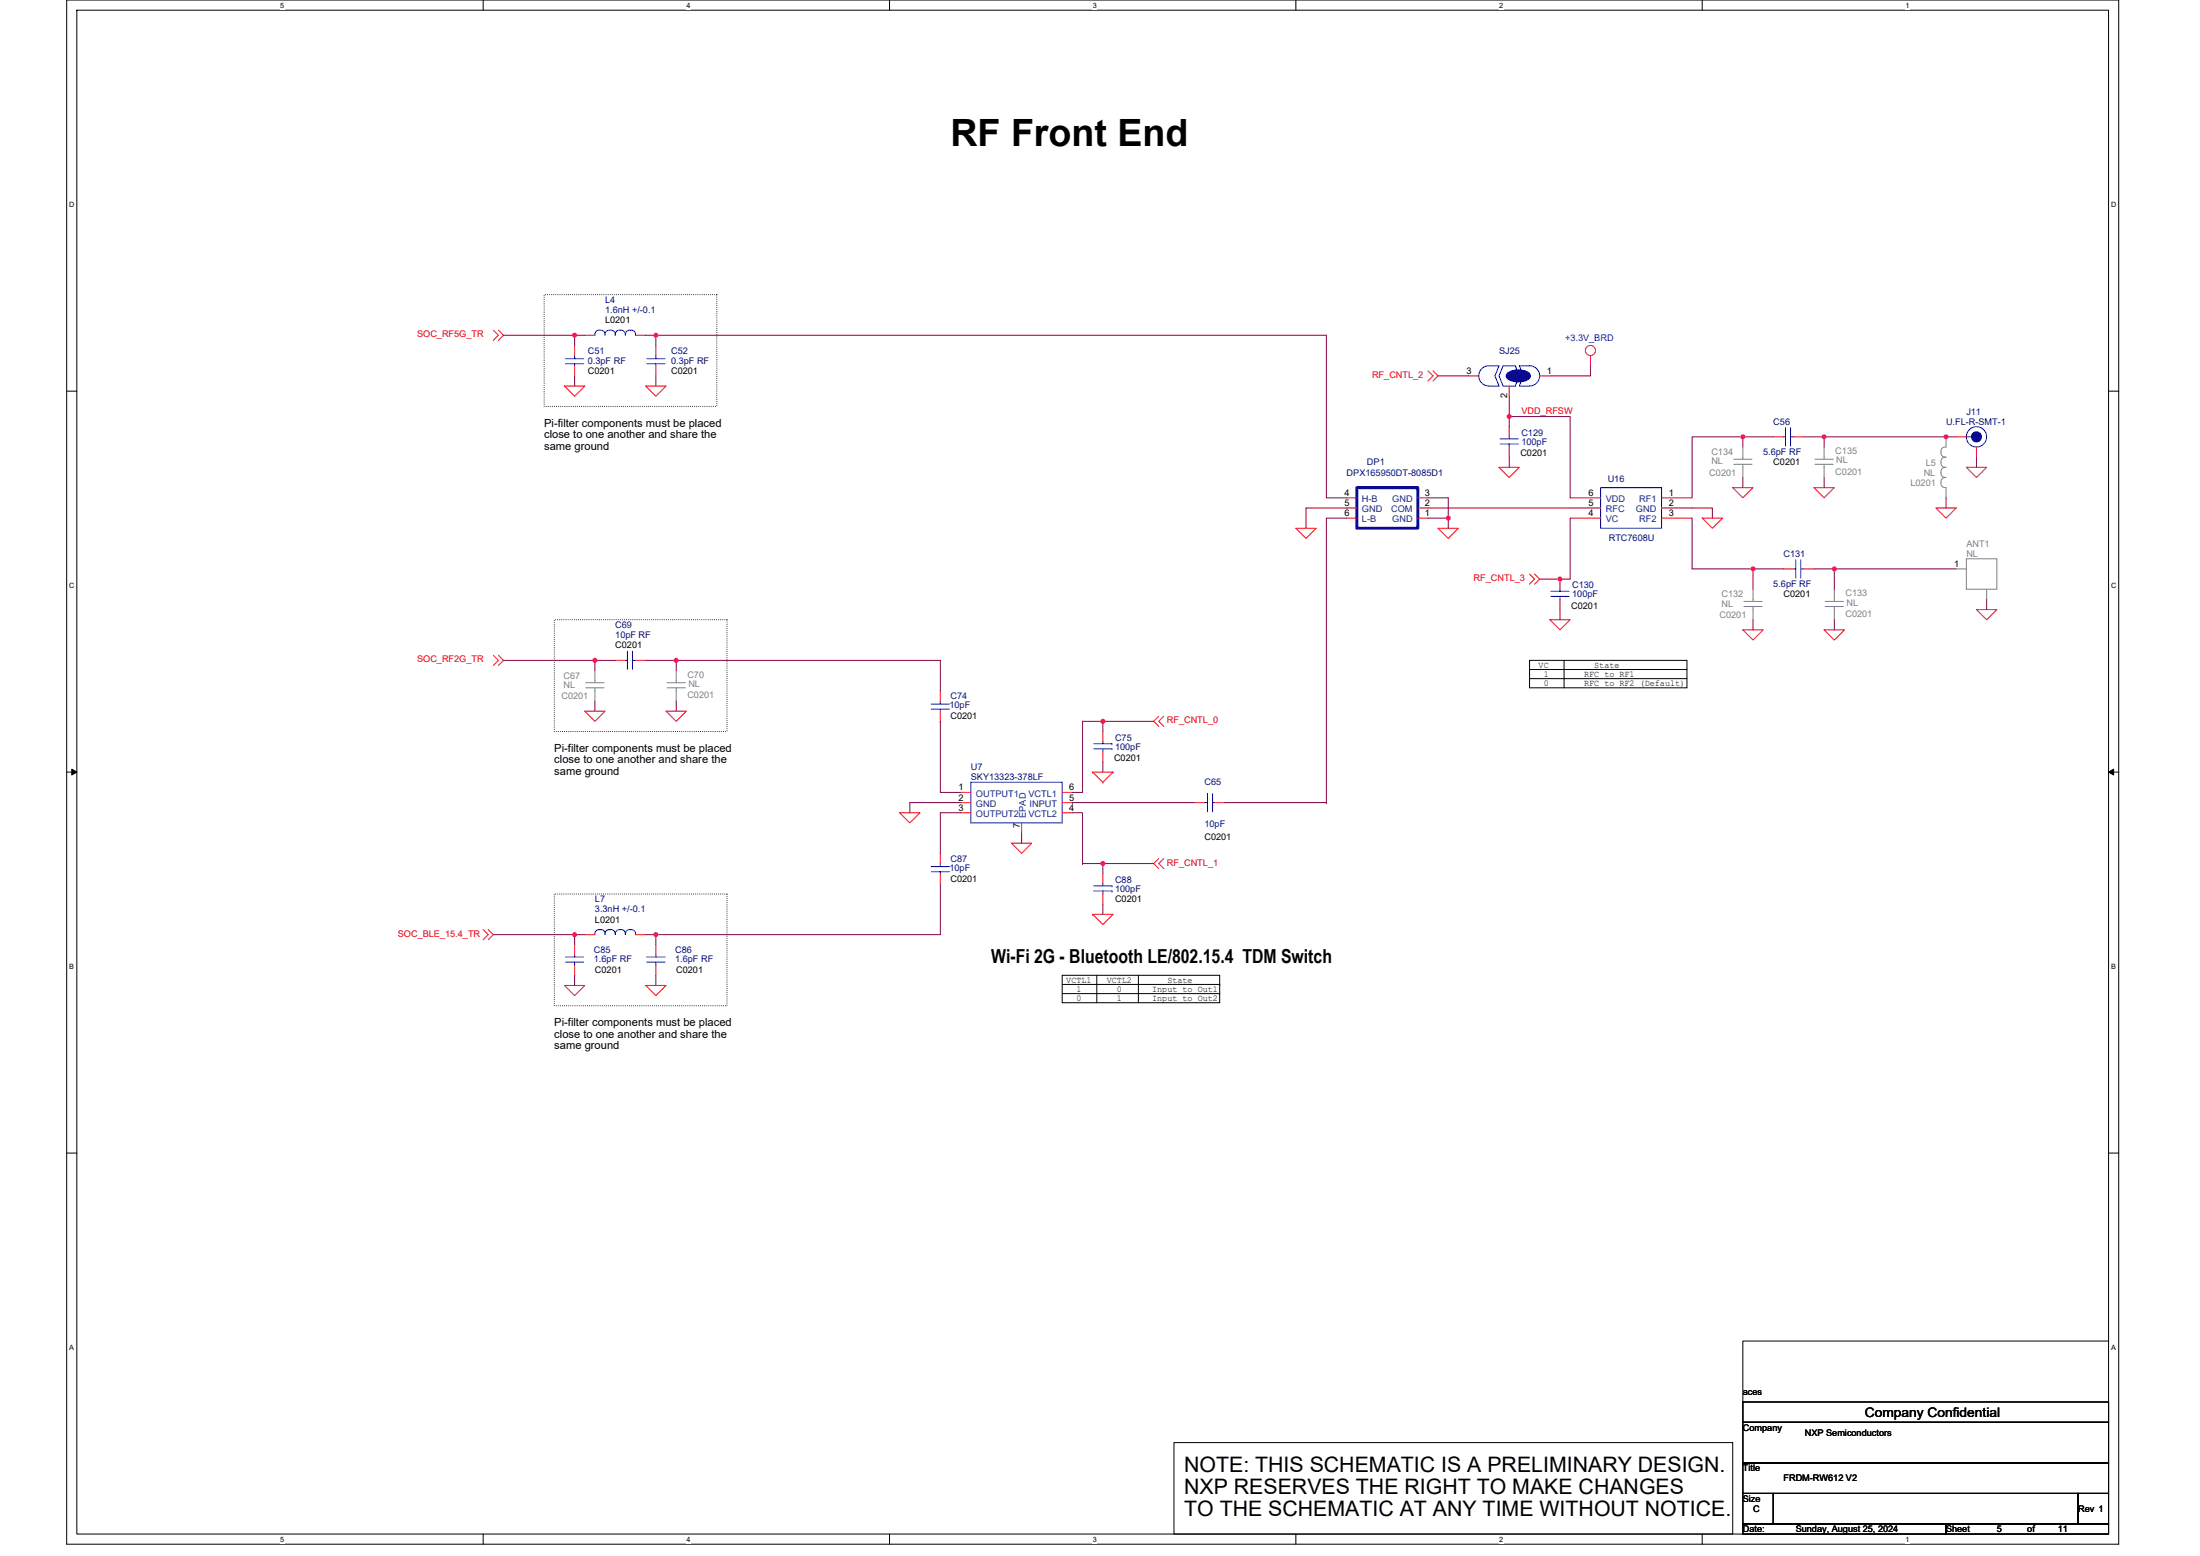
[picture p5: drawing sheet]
<svg xmlns="http://www.w3.org/2000/svg" width="594mm" height="420mm" viewBox="0 0 594 420" stroke-linecap="round" stroke-linejoin="round" font-family="sans-serif">
<path d="M18 0h554.1v417h-554.1zM20.7 2.8h548.7v411.4h-548.7z" fill="none" stroke="#000" stroke-width=".27"/>
<g fill="#fff">
<path d="M75.6 .3h1.1v2.2h-1.1z"/>
<path d="M75.6 414.5h1.1v2.2h-1.1z"/>
</g>
<path d="M130.5 0v2.8M130.5 414.2v2.8" fill="none" stroke="#000" stroke-width=".27"/>
<g fill="#fff">
<path d="M185.3 .3h1.1v2.2h-1.1z"/>
<path d="M185.3 414.5h1.1v2.2h-1.1z"/>
</g>
<path d="M240.2 0v2.8M240.2 414.2v2.8" fill="none" stroke="#000" stroke-width=".27"/>
<g fill="#fff">
<path d="M295.1 .3h1.1v2.2h-1.1z"/>
<path d="M295.1 414.5h1.1v2.2h-1.1z"/>
</g>
<path d="M349.9 0v2.8M349.9 414.2v2.8" fill="none" stroke="#000" stroke-width=".27"/>
<g fill="#fff">
<path d="M404.8 .3h1.1v2.2h-1.1z"/>
<path d="M404.8 414.5h1.1v2.2h-1.1z"/>
</g>
<path d="M459.7 0v2.8M459.7 414.2v2.8" fill="none" stroke="#000" stroke-width=".27"/>
<g fill="#fff">
<path d="M514.5 .3h1.1v2.2h-1.1z"/>
<path d="M514.5 414.5h1.1v2.2h-1.1z"/>
<path d="M18.7 54.2h1.4v2.2h-1.4z"/>
<path d="M570.1 54.2h1.4v2.2h-1.4z"/>
<path d="M18.7 157.1h1.4v2.1h-1.4z"/>
<path d="M570.1 157.1h1.4v2.1h-1.4z"/>
</g>
<path d="M18 105.6h2.7M569.4 105.6h2.7" fill="none" stroke="#000" stroke-width=".27"/>
<g fill="#fff">
<path d="M18.7 259.9h1.3v2.2h-1.3z"/>
<path d="M570.1 259.9h1.3v2.2h-1.3z"/>
</g>
<path d="M18 208.5h2.7M19.4 207.7l1.3 .8-1.3 .8zM569.4 208.5l1.4-.8v1.6zM569.4 208.5h2.7" fill="none" stroke="#000" stroke-width=".27"/>
<path d="M19.4 207.7l1.3 .8-1.3 .8zM569.4 208.5l1.4-.8v1.6z" fill="#000"/>
<g fill="#fff">
<path d="M18.7 362.8h1.3v2.2h-1.3z"/>
<path d="M570.1 362.8h1.3v2.2h-1.3z"/>
</g>
<g fill="none" stroke="#000" stroke-width=".27">
<path d="M413 178.3h42.5v7.4h-42.5zM422.4 178.3v7.4M413 180.8h42.5M413 183.3h42.5M286.8 265.8h42.6M286.8 268.3h42.6M286.8 263.4h42.6v7.4h-42.6zM296.2 263.4v7.4M307.4 263.4v7.4M329.4 265.8h.1M329.4 268.3h.1M18 311.4h2.7"/>
<path d="M569.4 311.4h2.7M470.6 378.6h98.8v5.5h-98.8zM569.4 362.1h-98.8v16.5M317 389.5h150.9v24.7h-150.9zM470.6 384.1h98.8v10.9h-98.8zM470.6 395h98.8v8.3h-98.8zM470.6 403.3h8.3v8.2h-8.3zM470.6 411.5h54.9v2.7h-54.9zM478.9 403.3h82.3v8.2h-82.3zM525.5 411.5h43.9v2.7h-43.9zM561.2 403.3h8.2v8.2h-8.2z"/>
</g>
<path d="M146.9 79.6h46.7v30.1h-46.7zM149.7 167.3h46.6v30.2h-46.6zM149.7 241.4h46.6v30.2h-46.6z" fill="none" stroke="#000" stroke-width=".27" stroke-dasharray="0 .5"/>
<g fill="none" stroke="#f00" stroke-width=".27">
<path d="M133.2 89.2l1.4 1.3-1.4 1.4M134.6 89.2l1.4 1.3-1.4 1.4M155.2 98.8v2.7M155.2 93.3v2.7M157.9 90.5h2.7M171.6 90.5h2.8M177.1 98.8v2.7M177.1 93.3v2.7M429.5 96v2.8M152.4 104.2h5.5l-2.7 2.8zM174.4 104.2h5.5l-2.8 2.8zM385.6 100.1l1.4 1.4-1.4 1.4"/>
<path d="M387 100.1l1.3 1.4-1.3 1.4M396.6 101.5h2.7M407.5 115.2v2.8M407.5 104.2v2.8M415.8 101.5h2.7M478.9 118h2.7M484.4 118h2.7M528.2 118h2.8M363.6 137.2h2.8M363.6 134.4h2.8M363.6 139.9h2.8M382.8 134.4h2.8"/>
<path d="M382.8 137.2h2.8M382.8 139.9h2.8M404.8 126.2h5.5l-2.8 2.7zM407.5 120.7v2.8M424 139.9h8.2M424 137.2h8.2M424 134.4h8.2M448.7 134.4h8.2M448.7 139.9h8.2M448.7 137.2h8.2M459.7 139.9h5.4l-2.7 2.8zM467.9 131.7h5.5l-2.8 2.7z"/>
<path d="M489.8 131.7h5.5l-2.7 2.7zM522.8 137.2h5.4l-2.7 2.7zM531 126.2h5.5l-2.8 2.7zM533.7 120.7v2.8M349.9 142.7h5.5l-2.7 2.7zM388.3 142.7h5.5l-2.7 2.7zM413 155l1.4 1.4-1.4 1.3M414.4 155l1.4 1.4-1.4 1.3M421.3 156.4v2.7M481.6 153.6h2.8M487.1 153.6h2.7M133.2 176.9l1.4 1.4-1.4 1.4"/>
<path d="M134.6 176.9l1.4 1.4-1.4 1.4M166.1 178.3h2.8M171.6 178.3h2.8M418.5 167.3h5.5l-2.7 2.8zM421.3 161.9v2.7M470.6 170.1h5.5l-2.7 2.7zM492.6 170.1h5.5l-2.8 2.7zM533.7 164.6h5.5l-2.7 2.7zM157.9 192h5.5l-2.8 2.8zM179.9 192h5.4l-2.7 2.8zM253.9 192v2.8M253.9 186.5v2.8"/>
<path d="M297.8 197.5v2.8M312.9 193.4l-1.4 1.4 1.4 1.4M314.3 193.4l-1.4 1.4 1.4 1.4M242.9 219.5h5.5l-2.7 2.7zM259.4 214h2.8M259.4 216.7h2.8M259.4 219.5h2.8M286.8 219.5h2.8M286.8 216.7h2.8M286.8 214h2.8M295.1 208.5h.1M295.1 208.5h5.4"/>
<path d="M295.1 208.5l2.7 2.7M297.8 211.2h.1M297.8 203v2.8M300.5 208.5h.1M300.5 208.5l-2.7 2.7M322.5 216.7h2.7M328 216.7h2.7M253.9 235.9v2.8M253.9 230.4v2.8M273.1 227.7h5.5l-2.7 2.7zM275.9 222.2v2.7M297.8 235.9v2.8"/>
<path d="M312.9 231.8l-1.4 1.4 1.4 1.3M314.3 231.8l-1.4 1.4 1.4 1.3M130.5 251l1.4 1.4-1.4 1.4M131.9 251l1.3 1.4-1.3 1.4M155.2 255.1v2.8M157.9 252.4h2.7M171.6 252.4h2.8M177.1 255.1v2.8M295.1 246.9h5.4l-2.7 2.7zM295.1 246.9h.1M297.8 241.4v2.8M152.4 266.1h5.5l-2.7 2.7z"/>
<path d="M155.2 260.6v2.8M174.4 266.1h5.5l-2.8 2.7zM177.1 260.6v2.8"/>
<circle cx="429.5" cy="94.6" r="1.37"/>
</g>
<g fill="#00f" stroke="#00f" stroke-width=".27">
<path d="M407 100.8a5.2 5.2 0 0 1 6 0 1.21 1.21 0 0 1 .1 1.3 1.21 1.21 0 0 1-1 .7 4.9 4.9 0 0 1-5.3-.9l-.1-.4z" fill-rule="evenodd"/>
<circle cx="533.7" cy="118" r="1.37"/>
</g>
<g fill="none" stroke="#00f" stroke-width=".27">
<path d="M152.7 96.8h4.9M152.7 98.2h4.9M155.2 98.2v.6M155.2 96v.8M160.7 90.5a1.35 1.35 0 0 1 1.3-1.3 1.35 1.35 0 0 1 1.4 1.2l-.1 .1M164.7 89.2a1.09 1.09 0 0 0-1.3 1.3M164.8 89.2a1.1 1.1 0 0 1 1.3 1.3M166.2 90.5a1.35 1.35 0 0 1 1.3-1.3 1.35 1.35 0 0 1 1.4 1.2l-.1 .1M168.9 90.5a1.35 1.35 0 0 1 1.3-1.3 1.35 1.35 0 0 1 1.4 1.2v.1M174.6 96.8h5M174.6 98.2h5M177.1 98.2v.6"/>
<path d="M177.1 96v.8M402 98.8a2.74 2.74 0 0 0-2.7 2.7 2.74 2.74 0 0 0 2.7 2.7M402.1 98.8h2.7l-1.1 2.7 1.1 2.7h-2.7M405.9 98.8h3.3l1.1 2.7-1.1 2.7h-3.3l-1.1-2.7zM410.3 98.8a5.4 5.4 0 0 1 4.4 .6 2.74 2.74 0 0 1 .9 3 2.74 2.74 0 0 1-2.6 1.8h-2.7l1.1-2.7zM405.1 119.9h4.9M405.1 118.5h4.9M407.5 118v.5M407.5 119.9v.8M481.6 118h.5M482.1 115.5v4.9M483.5 118h.9"/>
<path d="M483.5 115.5v4.9M531 118h2.7M432.2 131.7h16.5v11h-16.5zM418.8 159.7h4.9M421.3 159.1v.6M484.4 153.6h.5M484.9 151.2v4.9M486.3 153.6h.8M486.3 151.2v4.9M168.9 178.3h.5M169.4 175.9v4.9M170.8 178.3h.8"/>
<path d="M170.8 175.9v4.9M418.8 161h4.9M421.3 161v.9M251.5 190.1h4.9M251.5 191.5h4.9M253.9 191.5v.5M253.9 189.3v.8M262.2 211.2h24.6v11h-24.6zM295.3 202.2h5M295.3 200.8h5M297.8 200.3v.5M297.8 202.2v.8"/>
<path d="M300.3 202.2h.1M300.3 200.8h.1M325.2 216.7h.9M326.1 214.2v5M327.4 216.7h.6M327.4 214.2v5M251.5 234h4.9M251.5 235.4h4.9M253.9 235.4v.5M253.9 233.2v.8M295.3 239.2h5M297.8 238.7v.5"/>
<path d="M300.3 239.2h.1M152.7 259.8h4.9M152.7 258.4h4.9M155.2 257.9v.5M155.2 259.8v.8M163.3 252.4a1.35 1.35 0 0 0-1.2-1.4 1.35 1.35 0 0 0-1.4 1.2v.2M164.7 251a1.09 1.09 0 0 0-1.3 1.4M164.8 251a1.1 1.1 0 0 1 1.3 1.4M168.8 252.4a1.35 1.35 0 0 0-1.2-1.4 1.35 1.35 0 0 0-1.5 1.2l.1 .2M171.6 252.4a1.35 1.35 0 0 0-1.3-1.4 1.35 1.35 0 0 0-1.4 1.2v.2M174.6 259.8h5M174.6 258.4h5"/>
<path d="M177.1 257.9v.5M177.1 259.8v.8M295.3 240.6h5M297.8 240.6v.8M300.3 240.6h.1"/>
<circle cx="533.7" cy="118" r="2.74"/>
</g>
<g fill="none" stroke="#808080" stroke-width=".27">
<path d="M525.5 118v2.7M468.2 125.4h4.9M468.2 124h4.9M470.6 120.7v3.3M470.6 125.4v3.5M490.1 125.4h4.9M490.1 124h4.9M492.6 120.7v3.3M492.6 125.4v3.5M524.2 127.6a1.08 1.08 0 0 0 1.3 1.3M525.5 120.7a1.35 1.35 0 0 0-1.4 1.3 1.35 1.35 0 0 0 1.2 1.4h.2M525.5 123.5a1.35 1.35 0 0 0-1.4 1.3 1.35 1.35 0 0 0 1.2 1.4l.2-.1"/>
<path d="M525.5 126.2a1.09 1.09 0 0 0-1.3 1.4M525.5 129a1.35 1.35 0 0 0-1.4 1.2 1.35 1.35 0 0 0 1.2 1.5l.2-.1M525.5 131.7v2.7M473.4 159.1v3.3M495.3 159.1v3.3M528.2 153.6h2.8M531 150.9h8.2v8.2h-8.2zM536.5 159.1v2.8M470.9 163.8h4.9M470.9 162.4h4.9M473.4 163.8v3.5M492.8 163.8h5"/>
<path d="M492.8 162.4h5M495.3 163.8v3.5M158.2 185.7h4.9M158.2 184.4h4.9M160.6 181.1v3.3M160.6 185.7v3.6M180.1 185.7h5M180.1 184.4h5M182.6 181.1v3.3M182.6 185.7v3.6"/>
</g>
<path d="M366.4 131.7h16.4v11h-16.4z" fill="none" stroke="#00f" stroke-width=".81"/>
<g fill="none" stroke="#800040" stroke-width=".27">
<path d="M136 90.5h19.2M155.2 90.5h2.7M155.2 90.5v2.8M174.4 90.5h2.7M177.1 90.5v2.8M177.1 90.5h.1M177.1 90.5h181.1v43.9h5.4M429.5 98.8v2.7h-11M155.2 101.5v2.7M177.1 101.5v2.7M388.3 101.5h8.3M407.5 107v5.5"/>
<path d="M407.5 112.5h16.5v21.9M407.5 112.5v2.7M470.6 118h-13.7v16.4M478.9 118h-8.3v2.7M487.1 118h5.5M528.2 118h-35.6v2.7M363.6 137.2h-10.9v5.5M363.6 139.9h-5.4v76.8M385.6 137.2h38.4M385.6 134.4h5.5v5.5M385.6 139.9h5.5M391.1 139.9v2.8"/>
<path d="M407.5 123.5v2.7M424 139.9v16.5h-8.2M456.9 137.2h5.5v2.7M456.9 139.9v13.7h16.5M470.6 128.9v2.8M492.6 128.9v2.8M525.5 134.4v2.8M533.7 123.5v2.7M473.4 153.6h8.2M473.4 153.6v5.5M489.8 153.6h5.5M495.3 153.6v5.5"/>
<path d="M495.3 153.6h32.9M136 178.3h24.6M160.6 178.3v2.8M160.6 178.3h5.5M174.4 178.3h8.2M182.6 178.3v2.8M182.6 178.3h71.3v8.2M421.3 164.6v2.7M473.4 167.3v2.8M495.3 167.3v2.8M536.5 161.9v2.7M160.6 189.3v2.7"/>
<path d="M182.6 189.3v2.7M253.9 194.8h.1M253.9 194.8v19.2h5.5M292.3 194.8h.1M292.3 194.8v19.2h-2.7M292.3 194.8h5.5M297.8 194.8v2.7M297.8 194.8h13.7M259.4 219.5h-5.5v10.9M259.4 216.7h-13.7v2.8M289.6 216.7h.1M289.6 219.5h2.7v13.7"/>
<path d="M289.6 216.7h32.9M297.8 205.8v2.7M330.7 216.7h27.5M358.2 216.7h.1M253.9 238.7v13.7h-76.8M275.9 224.9v2.8M292.3 233.2h.1M292.3 233.2h5.5M297.8 233.2h13.7M297.8 233.2v2.7M133.2 252.4h22M155.2 252.4h2.7"/>
<path d="M155.2 252.4v2.7M174.4 252.4h2.7M177.1 252.4v2.7M297.8 244.2v2.7M155.2 263.4v2.7M177.1 263.4v2.7"/>
</g>
<g fill="#f0f" stroke="#f0f" stroke-width=".27">
<circle cx="177.1" cy="90.5" r=".54"/>
<circle cx="391.1" cy="139.9" r=".55"/>
<circle cx="160.6" cy="178.3" r=".55"/>
<circle cx="297.8" cy="194.8" r=".55"/>
<circle cx="297.8" cy="233.2" r=".55"/>
<circle cx="182.6" cy="178.3" r=".55"/>
<circle cx="155.2" cy="252.4" r=".55"/>
<circle cx="155.2" cy="90.5" r=".54"/>
<circle cx="177.1" cy="252.4" r=".54"/>
<circle cx="421.2" cy="156.4" r=".55"/>
<circle cx="407.5" cy="112.5" r=".55"/>
<circle cx="473.4" cy="153.6" r=".55"/>
<circle cx="495.3" cy="153.6" r=".54"/>
<circle cx="470.6" cy="118" r=".54"/>
<circle cx="492.6" cy="118" r=".54"/>
<circle cx="525.5" cy="118" r=".54"/>
</g>
<text font-size="10.1" x="256.7" y="39.4">RF Front End</text>
<g font-size="5.8">
<text x="319.8" y="397.5">NOTE: THIS SCHEMATIC IS A PRELIMINARY DESIGN.</text>
<text x="319.8" y="403.4">NXP RESERVES THE RIGHT TO MAKE CHANGES</text>
<text x="319.8" y="409.4">TO THE SCHEMATIC AT ANY TIME WITHOUT NOTICE.</text>
</g>
<text font-size="5.2" x="267.6" y="260">Wi-Fi 2G - Bluetooth LE/802.15.4 TDM Switch</text>
<text font-size="3.6" x="503.5" y="382.6">Company Confidential</text>
<g font-size="3">
<text x="146.9" y="115.2">Pi-filter components must be placed</text>
<text x="146.9" y="118.3">close to one another and share the</text>
<text x="146.9" y="121.4">same ground</text>
<text x="149.7" y="203">Pi-filter components must be placed</text>
<text x="149.7" y="206.1">close to one another and share the</text>
<text x="149.7" y="209.2">same ground</text>
<text x="149.7" y="277.1">Pi-filter components must be placed</text>
<text x="149.7" y="280.2">close to one another and share the</text>
<text x="149.7" y="283.3">same ground</text>
</g>
<g font-size="2.5" fill="#000080">
<text x="163.4" y="81.8">L4</text>
<text x="163.4" y="84.5">1.6nH +/-0.1</text>
<text x="158.7" y="95.5">C51</text>
<text x="181.2" y="95.5">C52</text>
<text x="404.8" y="95.5">SJ25</text>
<text x="158.7" y="98.2">0.3pF RF</text>
<text x="181.2" y="98.2">0.3pF RF</text>
<text x="531" y="112">J11</text>
<text x="410.8" y="117.7">C129</text>
<text x="478.9" y="114.7">C56</text>
<text x="525.5" y="114.7">U.FL-R-SMT-1</text>
<text x="369.1" y="125.7">DP1</text>
<text x="410.8" y="120.2">100pF</text>
<text x="476.1" y="122.9">5.6pF RF</text>
<text x="363.6" y="128.4">DPX165950DT-8085D1</text>
<text x="434.1" y="130.1">U16</text>
<text x="434.4" y="146">RTC7608U</text>
<text x="481.6" y="150.4">C131</text>
<text x="424.5" y="158.9">C130</text>
<text x="424.5" y="161.3">100pF</text>
<text x="478.9" y="158.6">5.6pF RF</text>
<text x="166.1" y="169.6">C69</text>
<text x="166.1" y="172.3">10pF RF</text>
<text x="256.4" y="191.2">10pF</text>
<text x="256.7" y="188.8">C74</text>
<text x="301.1" y="200">C75</text>
<text x="301.1" y="202.5">100pF</text>
<text x="262.2" y="208">U7</text>
<text x="262.2" y="210.7">SKY13323-378LF</text>
<text x="325.2" y="212.1">C65</text>
<text x="325.2" y="223.3">10pF</text>
<text x="256.7" y="232.7">C87</text>
<text x="256.4" y="235.1">10pF</text>
<text x="301.1" y="238.4">C88</text>
<text x="160.6" y="243.6">L7</text>
<text x="301.1" y="240.9">100pF</text>
<text x="160.6" y="246.4">3.3nH +/-0.1</text>
<text x="160.4" y="257.3">C85</text>
<text x="182.3" y="257.3">C86</text>
<text x="160.4" y="259.8">1.6pF RF</text>
<text x="182.3" y="259.8">1.6pF RF</text>
</g>
<g font-size="2.5">
<text x="163.4" y="87.3">L0201</text>
<text x="158.7" y="101">C0201</text>
<text x="181.2" y="101">C0201</text>
<text x="396" y="100.9">3</text>
<text x="417.7" y="100.9">1</text>
<text x="407" y="107.5" transform="rotate(-90 407 107.5)">2</text>
<text x="410.6" y="123.2">C0201</text>
<text x="478.9" y="125.7">C0201</text>
<text x="363.1" y="136.6">5</text>
<text x="363.1" y="133.9">4</text>
<text x="384.8" y="136.6">2</text>
<text x="384.8" y="133.9">3</text>
<text x="428.9" y="136.6">5</text>
<text x="428.9" y="133.9">6</text>
<text x="450.6" y="133.9">1</text>
<text x="450.6" y="136.6">2</text>
<text x="363.1" y="139.4">6</text>
<text x="384.8" y="139.4">1</text>
<text x="428.9" y="139.4">4</text>
<text x="450.6" y="139.4">3</text>
<text x="527.7" y="153.1">1</text>
<text x="481.6" y="161.3">C0201</text>
<text x="424.3" y="164.3">C0201</text>
<text x="166.1" y="175">C0201</text>
<text x="415.5" y="180.3">VC</text>
<text x="416.8" y="182.8">1</text>
<text x="416.8" y="185.2">0</text>
<text x="427.8" y="182.8">RFC to RF1</text>
<text x="427.8" y="185.2">RFC to RF2 (Default)</text>
<text x="430.5" y="180.3">State</text>
<text x="256.7" y="194.2">C0201</text>
<text x="300.8" y="205.5">C0201</text>
<text x="258.9" y="213.4">1</text>
<text x="288.7" y="213.4">6</text>
<text x="258.9" y="216.2">2</text>
<text x="258.9" y="218.9">3</text>
<text x="288.7" y="218.9">4</text>
<text x="288.7" y="216.2">5</text>
<text x="275.4" y="223.6" transform="rotate(-90 275.4 223.6)">7</text>
<text x="325.2" y="226.9">C0201</text>
<text x="256.7" y="238.1">C0201</text>
<text x="301.1" y="243.6">C0201</text>
<text x="160.6" y="249.1">L0201</text>
<text x="160.6" y="262.8">C0201</text>
<text x="182.6" y="262.8">C0201</text>
<text x="287.9" y="265.3">VCTL1</text>
<text x="290.7" y="267.8">1</text>
<text x="298.9" y="265.3">VCTL2</text>
<text x="301.6" y="267.8">0</text>
<text x="311.1" y="267.8">Input to Out1</text>
<text x="315.2" y="265.3">State</text>
<text x="290.7" y="270.3">0</text>
<text x="301.6" y="270.3">1</text>
<text x="311.1" y="270.3">Input to Out2</text>
<text x="470.6" y="376.7">aces</text>
<text x="470.6" y="386.3">Company</text>
<text x="487.4" y="387.6">NXP Semiconductors</text>
<text x="470.6" y="397.2">Title</text>
<text x="481.6" y="400">FRDM-RW612 V2</text>
<text x="470.6" y="405.5">Size</text>
<text x="470.6" y="413.7">Date:</text>
<text x="473.4" y="408.2">C</text>
<text x="484.9" y="413.7">Sunday, August 25, 2024</text>
<text x="525.5" y="413.7">Sheet</text>
<text x="539.2" y="413.7">5</text>
<text x="547.4" y="413.7">of</text>
<text x="555.7" y="413.7">11</text>
<text x="561.2" y="408.2">Rev 1</text>
</g>
<g font-size="2.5" fill="#f00">
<text x="112.6" y="91.1">SOC_RF5G_TR</text>
<text x="370.5" y="102.1">RF_CNTL_2</text>
<text x="410.8" y="111.9">VDD_RFSW</text>
<text x="397.9" y="156.9">RF_CNTL_3</text>
<text x="112.6" y="178.9">SOC_RF2G_TR</text>
<text x="315.1" y="195.3">RF_CNTL_0</text>
<text x="315.1" y="233.7">RF_CNTL_1</text>
<text x="107.4" y="253">SOC_BLE_15.4_TR</text>
</g>
<text font-size="2.5" fill="#00f" x="422.6" y="92.2">+3.3V_BRD</text>
<g font-size="2.5" fill="#808080">
<text x="462.1" y="122.9">C134</text>
<text x="462.1" y="125.4">NL</text>
<text x="495.6" y="122.7">C135</text>
<text x="495.9" y="125.1">NL</text>
<text x="520" y="125.9">L5</text>
<text x="461.6" y="128.4">C0201</text>
<text x="495.6" y="128.1">C0201</text>
<text x="515.9" y="131.1">L0201</text>
<text x="519.5" y="128.4">NL</text>
<text x="531" y="147.6">ANT1</text>
<text x="531" y="150.4">NL</text>
<text x="464.9" y="161.3">C132</text>
<text x="498.3" y="161">C133</text>
<text x="464.3" y="166.8">C0201</text>
<text x="464.9" y="163.8">NL</text>
<text x="498.3" y="166.5">C0201</text>
<text x="498.6" y="163.5">NL</text>
<text x="152.1" y="183.3">C67</text>
<text x="152.1" y="185.7">NL</text>
<text x="185.6" y="183">C70</text>
<text x="185.9" y="185.5">NL</text>
<text x="151.6" y="188.8">C0201</text>
<text x="185.6" y="188.5">C0201</text>
</g>
<g font-size="2.5" fill="#004080">
<text x="367.8" y="135.5">H-B</text>
<text x="375.9" y="135.5">GND</text>
<text x="433.6" y="135.5">VDD</text>
<text x="442.6" y="135.5">RF1</text>
<text x="367.8" y="138.3">GND</text>
<text x="367.8" y="141">L-B</text>
<text x="375.7" y="138.3">COM</text>
<text x="375.9" y="141">GND</text>
<text x="433.6" y="141">VC</text>
<text x="433.6" y="138.3">RFC</text>
<text x="441.8" y="138.3">GND</text>
<text x="442.6" y="141">RF2</text>
<text x="263.5" y="215.1">OUTPUT1</text>
<text x="277.7" y="215.1">VCTL1</text>
<text x="263.5" y="217.8">GND</text>
<text x="263.5" y="220.6">OUTPUT2</text>
<text x="277" y="220.8" transform="rotate(-90 277 220.8)">EPAD</text>
<text x="277.7" y="220.6">VCTL2</text>
<text x="278" y="217.8">INPUT</text>
</g>
<g font-size="2">
<text x="75.6" y="2.1">5</text>
<text x="185.3" y="2.1">4</text>
<text x="295.1" y="2.1">3</text>
<text x="404.8" y="2.1">2</text>
<text x="514.5" y="2.1">1</text>
<text x="18.7" y="55.9">D</text>
<text x="570.1" y="55.9">D</text>
<text x="18.7" y="158.8">C</text>
<text x="570.1" y="158.8">C</text>
<text x="18.7" y="261.7">B</text>
<text x="570.1" y="261.7">B</text>
<text x="18.7" y="364.6">A</text>
<text x="570.1" y="364.6">A</text>
<text x="75.6" y="416.3">5</text>
<text x="185.3" y="416.3">4</text>
<text x="295.1" y="416.3">3</text>
<text x="404.8" y="416.3">2</text>
<text x="514.5" y="416.3">1</text>
</g>
</svg>
